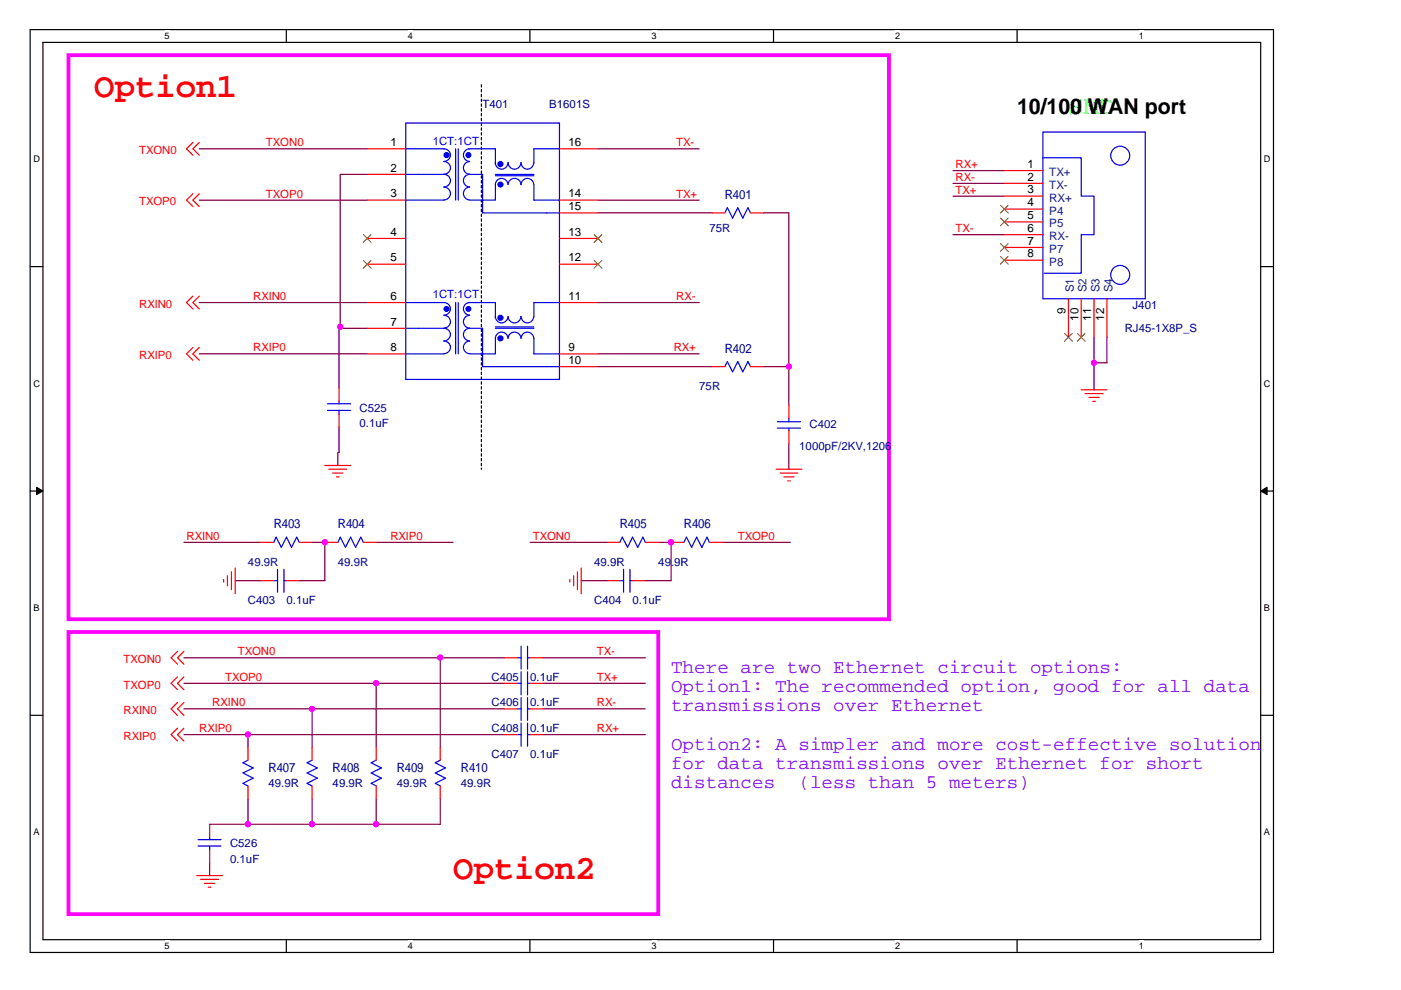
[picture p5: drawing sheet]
<svg xmlns="http://www.w3.org/2000/svg" width="297mm" height="210mm" viewBox="0 0 297 210" stroke-linecap="round" stroke-linejoin="round" font-family="sans-serif">
<path d="M6.4 6.3h263.6v195.6h-263.6zM9.1 9h258.2v190.2h-258.2z" fill="none" stroke="#000" stroke-width=".25"/>
<g fill="#fff">
<path d="M34.9 6.5h1v2.2h-1z"/>
<path d="M34.9 199.4h1v2.2h-1z"/>
</g>
<path d="M60.7 6.3v2.7M60.7 199.2v2.7" fill="none" stroke="#000" stroke-width=".25"/>
<g fill="#fff">
<path d="M86.5 6.5h1v2.2h-1z"/>
<path d="M86.5 199.4h1v2.2h-1z"/>
</g>
<path d="M112.4 6.3v2.7M112.4 199.2v2.7" fill="none" stroke="#000" stroke-width=".25"/>
<g fill="#fff">
<path d="M138.1 6.5h1.1v2.2h-1.1z"/>
<path d="M138.1 199.4h1.1v2.2h-1.1z"/>
</g>
<path d="M164 6.3v2.7M164 199.2v2.7" fill="none" stroke="#000" stroke-width=".25"/>
<g fill="#fff">
<path d="M189.8 6.5h1v2.2h-1z"/>
<path d="M189.8 199.4h1v2.2h-1z"/>
</g>
<path d="M215.6 6.3v2.7M215.6 199.2v2.7" fill="none" stroke="#000" stroke-width=".25"/>
<g fill="#fff">
<path d="M241.4 6.5h1.1v2.2h-1.1z"/>
<path d="M241.4 199.4h1.1v2.2h-1.1z"/>
<path d="M7.1 32.7h1.3v2.2h-1.3z"/>
<path d="M268 32.7h1.3v2.2h-1.3z"/>
<path d="M7.1 80.2h1.3v2.2h-1.3z"/>
<path d="M268 80.2h1.3v2.2h-1.3z"/>
</g>
<path d="M6.4 56.5h2.7M267.3 56.5h2.7" fill="none" stroke="#000" stroke-width=".25"/>
<g fill="#fff">
<path d="M7.1 127.8h1.2v2.2h-1.2z"/>
<path d="M268 127.8h1.2v2.2h-1.2z"/>
</g>
<path d="M6.4 104.1h2.7M267.3 104.1h2.7" fill="none" stroke="#000" stroke-width=".25"/>
<g fill="#000" stroke="#000" stroke-width=".21">
<path d="M7.7 103.3l1.4 .8-1.4 .8z" fill-rule="evenodd"/>
<path d="M267.3 104.1l1.3-.8v1.6z" fill-rule="evenodd"/>
</g>
<g fill="#fff">
<path d="M7.1 175.3h1.2v2.2h-1.2z"/>
<path d="M268 175.3h1.2v2.2h-1.2z"/>
</g>
<path d="M6.4 151.7h2.7M267.3 151.7h2.7" fill="none" stroke="#000" stroke-width=".25"/>
<path d="M102.1 18v81.5" fill="none" stroke="#000" stroke-width=".25" stroke-dasharray=".5 .5"/>
<path d="M14.5 11.7h174v119.6h-174zM14.5 134h125.1v59.8h-125.1z" fill="none" stroke="#f0f" stroke-width=".8"/>
<g fill="none" stroke="#800040" stroke-width=".25">
<path d="M42.2 31.6h35.7M77.9 37h-5.8v32.6h5.8M126.8 31.6h21.5M202.1 36.2h10.8M202.1 38.9h10.8M42.2 42.4h35.7M126.8 42.4h21.5M126.8 45.1h24.2M161.8 45.1h5.5v40.8M202.1 41.6h10.8M202.1 49.8h10.8M42.2 75h35.7"/>
<path d="M42.2 64.1h35.7M72.1 69.3h-.2v13.1M126.8 75h21.5M126.8 64.1h21.5M126.8 77.7h24.2M161.8 77.7h5.5M231.9 71.5v11.1M234.7 71.5v5.4h-2.8M71.9 90.5v5.4h-.3v2.8M167.3 94v5.5M39 115h16.3M66.2 115h2.7v8.1h-5.4"/>
<path d="M79.8 115h16.3M112.4 115h16.3M139.6 115h2.7v8.1h-5.5M153.2 115h14.4M39 139.5h67.9M49.9 123.1h5.4M93.3 139.5v19M115.1 139.5h21.7M123.2 123.1h5.5M39 150.3h67.9M39 155.8h67.9M39 144.9h67.9"/>
<path d="M52.6 155.8v2.7M66.2 150.3v8.2M79.8 144.9v13.6M115.1 150.3h21.7M115.1 155.8h21.7M115.1 144.9h21.7M52.6 169.3v5.5M66.2 169.3v5.5M79.8 169.3v5.5M93.3 169.3v5.5h-48.9M44.4 182.9v2.7"/>
</g>
<g fill="#f0f" stroke="#f0f" stroke-width=".25">
<circle cx="72.1" cy="69.3" r=".52"/>
<circle cx="167.2" cy="77.7" r=".52"/>
<circle cx="231.9" cy="76.9" r=".52"/>
<circle cx="68.9" cy="115" r=".52"/>
<circle cx="142.3" cy="115" r=".54"/>
<circle cx="93.3" cy="139.4" r=".52"/>
<circle cx="66.2" cy="150.3" r=".52"/>
<circle cx="52.6" cy="155.7" r=".54"/>
<circle cx="52.6" cy="174.7" r=".54"/>
<circle cx="66.1" cy="174.7" r=".54"/>
<circle cx="79.7" cy="174.7" r=".54"/>
<circle cx="79.7" cy="144.9" r=".54"/>
</g>
<g fill="none" stroke="#f00" stroke-width=".25">
<path d="M40.9 30.2l-1.4 1.4 1.4 1.3M42.2 30.2l-1.3 1.4 1.3 1.3M77.9 31.6h8.1M77.9 37h8.1M118.6 31.6h8.2M212.9 38.9h8.2M212.9 36.2h8.2M40.9 41.1l-1.4 1.3 1.4 1.4M42.2 41.1l-1.3 1.3 1.3 1.4M77.9 42.4h8.1M77.9 56h8.1M77.9 50.6h8.1"/>
<path d="M118.6 42.4h8.2M118.6 56h8.2M118.6 50.6h8.2M118.6 45.1h8.2M151 45.1h2.7M159.1 45.1h2.7M212.9 55.2h8.2M212.9 52.5h8.2M212.9 49.8h8.2M212.9 44.3h8.2M212.9 41.6h8.2M212.9 47h8.2"/>
<path d="M40.9 73.7l-1.4 1.3 1.4 1.4M40.9 62.8l-1.4 1.3 1.4 1.4M42.2 73.7l-1.3 1.3 1.3 1.4M42.2 62.8l-1.3 1.3 1.3 1.4M77.9 64.1h8.1M77.9 75h8.1M77.9 69.6h8.1M118.6 64.1h8.2M118.6 75h8.2M118.6 77.7h8.2M151 77.7h2.7M159.1 77.7h2.7"/>
<path d="M226.5 63.3v8.2M229.2 63.3v8.2M231.9 63.3v8.2M234.7 63.3v8.2M68.9 98.7h5.4M69.7 99.5h3.8M71.9 82.4v2.7M71.9 87.8v2.7M164.5 99.5h5.5M167.3 85.9v2.7M167.3 91.3v2.7M229.2 82.6h5.5"/>
<path d="M230 83.5h3.8M230.9 84.3h2.1M231.7 85.1h.5M55.3 115h2.7M63.5 115h2.7M68.9 115h2.7M70.5 100.3h2.2M71.3 101.1h.6M77 115h2.8M128.7 115h2.7M136.8 115h2.8M142.3 115h2.7"/>
<path d="M150.4 115h2.8M165.4 100.3h3.8M166.2 101.1h2.2M167 102h.6M37.6 138.1l-1.3 1.4 1.3 1.3M39 138.1l-1.4 1.4 1.4 1.3M47.4 122.9v.5M48.2 122.1v2.1M49.1 121.2v3.8M49.9 120.4v5.5M55.3 123.1h2.7M60.7 123.1h2.8"/>
<path d="M106.9 139.5h2.7M112.4 139.5h2.7M120.8 122.9v.5M121.6 122.1v2.1M122.4 121.2v3.8M123.2 120.4v5.5M128.7 123.1h2.7M134.1 123.1h2.7M37.6 154.4l-1.3 1.4 1.3 1.3M37.6 148.9l-1.3 1.4 1.3 1.4M37.6 143.5l-1.3 1.4 1.3 1.3M39 154.4l-1.4 1.4 1.4 1.3"/>
<path d="M39 148.9l-1.4 1.4 1.4 1.4M39 143.5l-1.4 1.4 1.4 1.3M52.6 158.5v2.7M66.2 158.5v2.7M79.8 158.5v2.7M93.3 158.5v2.7M106.9 150.3h2.7M106.9 155.8h2.7M106.9 144.9h2.7M112.4 150.3h2.7M112.4 155.8h2.7M112.4 144.9h2.7"/>
<path d="M44.4 174.8v2.7M52.6 166.6v2.7M66.2 166.6v2.7M79.8 166.6v2.7M93.3 166.6v2.7M41.7 185.6h5.5M42.5 186.5h3.9M43.3 187.3h2.2M44.2 188.1h.5M44.4 180.2v2.7"/>
</g>
<g fill="none" stroke="#00f" stroke-width=".25">
<path d="M86 26.1h32.6v54.3h-32.6zM86 31.6h8.1M86 37h8.1M94.1 31.6a1.33 1.33 0 0 1 1.4 1.3 1.33 1.33 0 0 1-1.4 1.3 1.36 1.36 0 0 1 1.4 1.4 1.36 1.36 0 0 1-1.4 1.3M94.1 37a1.33 1.33 0 0 1 1.4 1.3 1.33 1.33 0 0 1-1.4 1.3M94.1 39.7a1.36 1.36 0 0 1 1.4 1.3 1.36 1.36 0 0 1-1.4 1.4M96.6 31.6v10.8M97.2 31.6v10.8M99.3 31.6h5.7v3.2M99.6 31.6a1.36 1.36 0 0 0-1.3 1.3 1.36 1.36 0 0 0 1.3 1.4 1.33 1.33 0 0 0-1.3 1.3 1.33 1.33 0 0 0 1.3 1.3M99.6 37a1.33 1.33 0 0 0-1.3 1.3 1.33 1.33 0 0 0 1.3 1.3M99.6 39.7a1.36 1.36 0 0 0-1.3 1.3 1.36 1.36 0 0 0 1.3 1.4"/>
<path d="M99.6 37h2.7v8.1h16.3M105 34.5a1.33 1.33 0 0 0 1.4 1.4 1.33 1.33 0 0 0 1.3-1.4M105 39.1a1.33 1.33 0 0 1 1.4-1.3 1.33 1.33 0 0 1 1.3 1.3M105 39.2v3.2h-5.4M105 37h8.2M105 37.3h8.2M107.7 34.5a1.36 1.36 0 0 0 1.4 1.4 1.36 1.36 0 0 0 1.3-1.4M107.7 39.1a1.36 1.36 0 0 1 1.4-1.3 1.36 1.36 0 0 1 1.3 1.3M110.5 39.1a1.33 1.33 0 0 1 1.3-1.3 1.33 1.33 0 0 1 1.4 1.3M110.5 34.5a1.33 1.33 0 0 0 1.3 1.4 1.33 1.33 0 0 0 1.4-1.4M113.2 39.2v3.2h5.4M118.6 31.6h-5.4v2.9"/>
<path d="M221.1 28h21.7v35.3h-21.7zM221.1 33.5h8.1v8.1h2.7v8.2h-2.7v8.1h-7.8M86 42.4h8.1M153.7 45.1l.5-1.1 1.1 2.2 1.1-2.2 1.1 2.2 1.1-2.2 .5 1.1M86 64.1h8.1M86 75h8.1M86 69.6h8.1M94.1 64.1a1.33 1.33 0 0 1 1.4 1.4 1.33 1.33 0 0 1-1.4 1.3 1.38 1.38 0 0 1 1.4 1.4 1.38 1.38 0 0 1-1.4 1.4M94.1 69.6a1.33 1.33 0 0 1 1.4 1.3 1.33 1.33 0 0 1-1.4 1.4 1.36 1.36 0 0 1 1.4 1.3 1.36 1.36 0 0 1-1.4 1.4M96.6 64.1v10.9M97.2 64.1v10.9M99.3 64.1h5.7v3.3"/>
<path d="M99.6 64.1a1.36 1.36 0 0 0-1.3 1.4 1.36 1.36 0 0 0 1.3 1.4 1.36 1.36 0 0 0-1.3 1.3 1.36 1.36 0 0 0 1.3 1.4M99.6 69.6a1.36 1.36 0 0 0-1.3 1.4 1.36 1.36 0 0 0 1.3 1.3 1.33 1.33 0 0 0-1.3 1.4 1.33 1.33 0 0 0 1.3 1.3M99.6 69.6h2.7v8.1h16.3M105 67.1a1.33 1.33 0 0 0 1.4 1.4 1.33 1.33 0 0 0 1.3-1.4M105 71.7a1.33 1.33 0 0 1 1.4-1.3 1.33 1.33 0 0 1 1.3 1.3M105 71.8v3.2h-5.4M105 69.6h8.2M105 69.3h8.2M107.7 67.1a1.35 1.35 0 0 0 1.4 1.4 1.35 1.35 0 0 0 1.3-1.4M107.7 71.7a1.36 1.36 0 0 1 1.4-1.3 1.36 1.36 0 0 1 1.3 1.3M110.5 71.7a1.33 1.33 0 0 1 1.3-1.3 1.33 1.33 0 0 1 1.4 1.3M110.5 67.1a1.33 1.33 0 0 0 1.3 1.4 1.33 1.33 0 0 0 1.4-1.4"/>
<path d="M113.2 71.8v3.2h5.4M118.6 64.1h-5.4v3.1M153.7 77.7l.5-1 1.1 2.1 1.1-2.1 1.1 2.1 1.1-2.1 .5 1M69.4 87h4.9M69.4 85.6h4.9M71.9 85.1v.5M71.9 87v.8M164.8 89.4h4.9M164.8 90.8h4.9M167.3 88.6v.8M167.3 90.8v.5M58 115l.5-1.1 1.1 2.1 1.1-2.1 1.1 2.1 1.1-2.1 .6 1.1"/>
<path d="M71.6 115l.5-1.1 1.1 2.1 1.1-2.1 1.1 2.1 1.1-2.1 .5 1.1M131.4 115l.6-1.1 1.1 2.1 1-2.1 1.1 2.1 1.1-2.1 .5 1.1M145 115l.5-1.1 1.1 2.1 1.1-2.1 1.1 2.1 1.1-2.1 .5 1.1M58 123.1h.8M58.8 120.7v4.9M60.2 123.1h.5M60.2 120.7v4.9M109.6 139.5h.9M110.5 137v4.9M111.8 137v4.9M111.8 139.5h.6M131.4 123.1h.8"/>
<path d="M132.2 120.7v4.9M133.6 123.1h.5M133.6 120.7v4.9M109.6 150.3h.9M109.6 155.8h.9M109.6 144.9h.9M110.5 142.4v4.9M110.5 147.9v4.9M110.5 153.3v4.9M111.8 150.3h.6M111.8 142.4v4.9M111.8 147.9v4.9"/>
<path d="M111.8 153.3v4.9M111.8 155.8h.6M111.8 144.9h.6M42 179.4h4.9M42 178h4.9M44.4 177.5v.5M44.4 179.4v.8M52.6 161.2l-1.1 .5 2.2 1.1-2.2 1.1 2.2 1.1-2.2 1.1 1.1 .5M66.2 161.2l-1.1 .5 2.2 1.1-2.2 1.1 2.2 1.1-2.2 1.1 1.1 .5M79.8 161.2l-1.1 .5 2.2 1.1-2.2 1.1 2.2 1.1-2.2 1.1 1.1 .5M93.3 161.2l-1 .5 2.1 1.1-2.1 1.1 2.1 1.1-2.1 1.1 1 .5"/>
<circle cx="237.5" cy="33" r="2.01"/>
<circle cx="237.5" cy="58.3" r="2.01"/>
</g>
<g fill="none" stroke="#804000" stroke-width=".21">
<path d="M77 49.8l1.7 1.6M77 55.2l1.7 1.7M78.7 49.8l-1.7 1.6M78.7 55.2l-1.7 1.7M126 55.2l1.6 1.7M126 49.8l1.6 1.6M127.6 55.2l-1.7 1.7M127.6 49.8l-1.7 1.6M212.1 54.4l1.7 1.6M212.1 51.7l1.7 1.6M212.1 43.5l1.7 1.7M212.1 46.2l1.7 1.7"/>
<path d="M213.7 54.4l-1.6 1.6M213.7 51.7l-1.6 1.6M213.7 43.5l-1.6 1.7M213.7 46.2l-1.6 1.7M225.7 70.7l1.7 1.7M227.3 70.7l-1.6 1.7M228.4 70.7l1.7 1.7M230 70.7l-1.6 1.7"/>
</g>
<g fill="#00f" stroke="#00f" stroke-width=".25">
<circle cx="106.1" cy="39.1" r=".52"/>
<circle cx="99.3" cy="32.9" r=".52"/>
<circle cx="94.7" cy="32.9" r=".54"/>
<circle cx="106.1" cy="34.8" r=".54"/>
<circle cx="106.1" cy="71.7" r=".54"/>
<circle cx="99.3" cy="65.5" r=".51"/>
<circle cx="94.7" cy="65.5" r=".52"/>
<circle cx="106.1" cy="67.4" r=".54"/>
</g>
<g font-size="7.3" fill="#f00">
<text x="20" y="20.5">Option1</text>
<text x="96.1" y="186.4">Option2</text>
</g>
<text font-size="5.4" fill="#0f0" x="226.5" y="24.2">SMD</text>
<text font-size="4.6" x="215.6" y="24.1">10/100 WAN port</text>
<g font-size="4.1" fill="#8000ff">
<text x="142.3" y="142.7">There are two Ethernet circuit options:</text>
<text x="142.3" y="146.8">Option1: The recommended option, good for all data</text>
<text x="142.3" y="150.8">transmissions over Ethernet</text>
<text x="142.3" y="159">Option2: A simpler and more cost-effective solution</text>
<text x="142.3" y="163">for data transmissions over Ethernet for short</text>
<text x="142.3" y="167.1">distances</text>
<text x="169.3" y="167.1">(less than 5 meters)</text>
</g>
<g font-size="2.7" fill="#000080">
<text x="153.7" y="42.1">R401</text>
<text x="153.7" y="74.8">R402</text>
<text x="58" y="112">R403</text>
<text x="71.6" y="112">R404</text>
<text x="131.4" y="112">R405</text>
<text x="145" y="112">R406</text>
<text x="56.9" y="163.6">R407</text>
<text x="70.5" y="163.6">R408</text>
<text x="84.1" y="163.6">R409</text>
<text x="97.7" y="163.6">R410</text>
</g>
<g font-size="2.5">
<text x="82.8" y="31">1</text>
<text x="120.5" y="31">16</text>
<text x="217.8" y="35.6">1</text>
<text x="82.8" y="41.8">3</text>
<text x="82.8" y="36.4">2</text>
<text x="120.5" y="41.8">14</text>
<text x="217.8" y="41">3</text>
<text x="217.8" y="38.3">2</text>
<text x="120.5" y="44.5">15</text>
<text x="217.8" y="43.7">4</text>
<text x="217.8" y="46.5">5</text>
<text x="82.8" y="50">4</text>
<text x="120.5" y="50">13</text>
<text x="217.8" y="51.9">7</text>
<text x="217.8" y="49.2">6</text>
<text x="82.8" y="55.4">5</text>
<text x="120.5" y="55.4">12</text>
<text x="217.8" y="54.6">8</text>
<text x="82.8" y="63.6">6</text>
<text x="120.5" y="63.6">11</text>
<text x="82.8" y="69">7</text>
<text x="225.9" y="66.6" transform="rotate(-90 225.9 66.6)">9</text>
<text x="228.6" y="68" transform="rotate(-90 228.6 68)">10</text>
<text x="231.4" y="68" transform="rotate(-90 231.4 68)">11</text>
<text x="234.1" y="68" transform="rotate(-90 234.1 68)">12</text>
<text x="82.8" y="74.4">8</text>
<text x="120.5" y="74.4">9</text>
<text x="120.5" y="77.1">10</text>
</g>
<g font-size="2.5" fill="#004080">
<text x="222.5" y="40">TX-</text>
<text x="222.5" y="37.3">TX+</text>
<text x="222.5" y="45.5">P4</text>
<text x="222.5" y="42.7">RX+</text>
<text x="222.5" y="53.6">P7</text>
<text x="222.5" y="50.9">RX-</text>
<text x="222.5" y="48.2">P5</text>
<text x="222.5" y="56.3">P8</text>
<text x="227.7" y="62" transform="rotate(-90 227.7 62)">S1</text>
<text x="230.4" y="62" transform="rotate(-90 230.4 62)">S2</text>
<text x="233.1" y="62" transform="rotate(-90 233.1 62)">S3</text>
<text x="235.8" y="62" transform="rotate(-90 235.8 62)">S4</text>
</g>
<g font-size="2.4" fill="#000080">
<text x="102.3" y="22.9">T401</text>
<text x="116.5" y="22.9">B1601S</text>
<text x="150.4" y="49.2">75R</text>
<text x="240.1" y="65.5">J401</text>
<text x="238.5" y="70.5">RJ45-1X8P_S</text>
<text x="148.3" y="82.6">75R</text>
<text x="76.2" y="87.3">C525</text>
<text x="76.2" y="90.6">0.1uF</text>
<text x="169.5" y="95.4">1000pF/2KV,1206</text>
<text x="171.6" y="90.8">C402</text>
<text x="52.6" y="119.9">49.9R</text>
<text x="71.6" y="119.9">49.9R</text>
<text x="126" y="119.9">49.9R</text>
<text x="139.6" y="119.9">49</text>
<text x="142.3" y="119.9">.</text>
<text x="143" y="119.9">9R</text>
<text x="52.6" y="128.1">C403</text>
<text x="60.7" y="128.1">0.1uF</text>
<text x="126" y="128.1">C404</text>
<text x="134.1" y="128.1">0.1uF</text>
<text x="104.2" y="144.4">C405</text>
<text x="104.2" y="149.8">C406</text>
<text x="112.4" y="144.4">0.1uF</text>
<text x="112.4" y="149.8">0.1uF</text>
<text x="104.2" y="155.3">C408</text>
<text x="112.4" y="155.3">0.1uF</text>
<text x="104.2" y="160.7">C407</text>
<text x="112.4" y="160.7">0.1uF</text>
<text x="56.9" y="166.9">49.9R</text>
<text x="70.5" y="166.9">49.9R</text>
<text x="84.1" y="166.9">49.9R</text>
<text x="97.7" y="166.9">49.9R</text>
<text x="48.8" y="179.7">C526</text>
<text x="48.8" y="182.9">0.1uF</text>
</g>
<g font-size="2.4" fill="#f00">
<text x="29.5" y="32.7">TXON0</text>
<text x="56.4" y="31">TXON0</text>
<text x="143.4" y="31">TX-</text>
<text x="202.6" y="35.6">RX+</text>
<text x="56.4" y="41.9">TXOP0</text>
<text x="143.4" y="41.9">TX+</text>
<text x="202.6" y="41">TX+</text>
<text x="202.6" y="38.3">RX-</text>
<text x="29.5" y="43.5">TXOP0</text>
<text x="202.6" y="49.2">TX-</text>
<text x="29.5" y="65.3">RXIN0</text>
<text x="53.7" y="63.6">RXIN0</text>
<text x="143.4" y="63.6">RX-</text>
<text x="29.5" y="76.1">RXIP0</text>
<text x="53.7" y="74.5">RXIP0</text>
<text x="142.8" y="74.5">RX+</text>
<text x="39.5" y="114.4">RXIN0</text>
<text x="82.8" y="114.4">RXIP0</text>
<text x="112.9" y="114.4">TXON0</text>
<text x="156.4" y="114.4">TXOP0</text>
<text x="26.2" y="140.6">TXON0</text>
<text x="50.4" y="138.9">TXON0</text>
<text x="126.5" y="138.9">TX-</text>
<text x="26.2" y="146">TXOP0</text>
<text x="45" y="149.7">RXIN0</text>
<text x="47.7" y="144.3">TXOP0</text>
<text x="126.5" y="144.3">TX+</text>
<text x="126.5" y="149.7">RX-</text>
<text x="26.2" y="151.4">RXIN0</text>
<text x="42.2" y="155.2">RXIP0</text>
<text x="126.5" y="155.2">RX+</text>
<text x="26.2" y="156.9">RXIP0</text>
</g>
<g font-size="2.4" fill="#00f">
<text x="91.7" y="30.7">1CT:1CT</text>
<text x="91.7" y="63.1">1CT:1CT</text>
</g>
<g font-size="1.9">
<text x="34.9" y="8.3">5</text>
<text x="86.5" y="8.3">4</text>
<text x="138.1" y="8.3">3</text>
<text x="189.8" y="8.3">2</text>
<text x="241.4" y="8.3">1</text>
<text x="7.1" y="34.4">D</text>
<text x="268" y="34.4">D</text>
<text x="7.1" y="82">C</text>
<text x="268" y="82">C</text>
<text x="7.1" y="129.6">B</text>
<text x="268" y="129.6">B</text>
<text x="7.1" y="177.1">A</text>
<text x="268" y="177.1">A</text>
<text x="34.9" y="201.2">5</text>
<text x="86.5" y="201.2">4</text>
<text x="138.1" y="201.2">3</text>
<text x="189.8" y="201.2">2</text>
<text x="241.4" y="201.2">1</text>
</g>
</svg>
